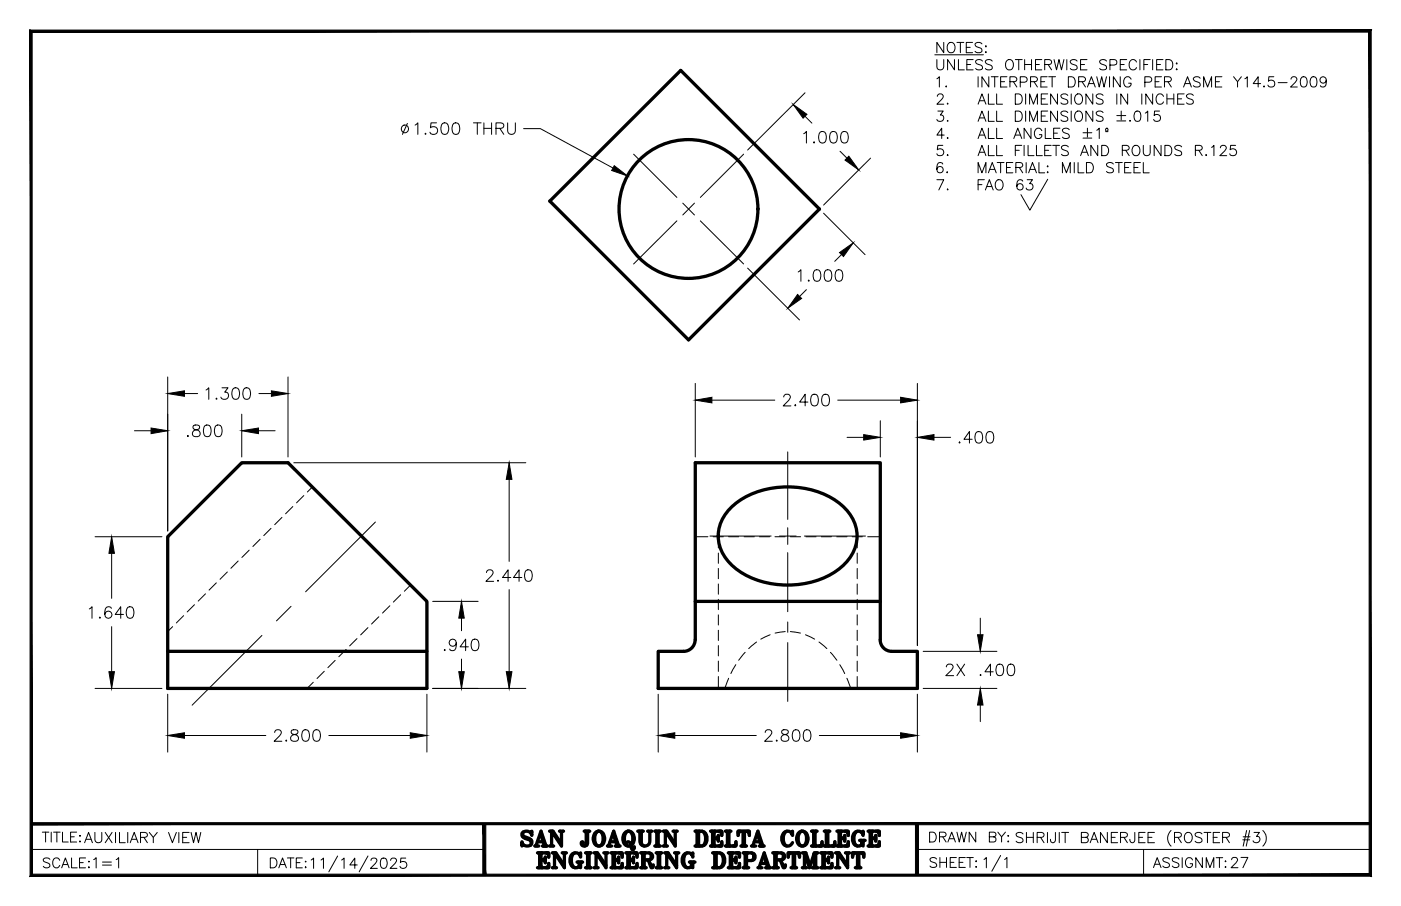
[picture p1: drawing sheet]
<svg xmlns="http://www.w3.org/2000/svg" width="432mm" height="279mm" viewBox="0 0 432 279" stroke-linecap="round" stroke-linejoin="round" font-family="sans-serif">
<!-- layer: visible -->
<g fill="none" stroke="#000" stroke-width="1">
<path d="M169.5 62l40.3-40.3 42.8 42.8-40.4 40.3zM214.3 142.7h57v54.6a3.5 3.5 0 0 0 3.5 3.6h7.9v11.4h-79.8v-11.4h7.8a3.6 3.6 0 0 0 3.5-3.6zM225.7 156.1a27.3 27.3 0 0 1 26.7-4.3 17 17 0 0 1 11.4 10.6 12.3 12.3 0 0 1-5.2 13.1 27.8 27.8 0 0 1-31.6 0 11.9 11.9 0 0 1-3.3-17zM51.7 165.5l22.8-22.8h14.3l42.8 42.8v26.8h-79.9zM214.3 185.5h57M51.7 200.9h79.9"/>
<circle cx="212.2" cy="64.5" r="21.4"/>
</g>
<!-- layer: HIDDEN -->
<g fill="none" stroke="#000" stroke-width=".31">
<path d="M86.9 159.6l-2.2 2.2M90.3 156.2l-2.3 2.3M93.6 152.8l-2.2 2.3M96.3 150.2l-1.6 1.5M66.7 179.7l-2.3 2.3M70.1 176.4l-2.3 2.2M73.4 173l-2.2 2.3M76.8 169.7l-2.3 2.2M80.2 166.3l-2.3 2.2M83.5 162.9l-2.2 2.3M214.3 165.5h3.9M219.8 165.5h3.2"/>
<path d="M221.4 165.3v3.7M221.4 170.6v3.1M221.4 175.3v3.2M224.5 165.5h3.2M229.3 165.5h3.2M234.1 165.5h3.1M238.8 165.5h3.2M243.6 165.5h3.2M248.4 165.5h3.1M253.1 165.5h3.2M257.9 165.5h3.2M262.6 165.5h3.2"/>
<path d="M264.2 165.3v3.7M264.2 170.6v3.1M264.2 175.3v3.2M267.4 165.5h3.9M53.2 193.3l-1.5 1.4M56.6 189.9l-2.2 2.2M59.9 186.5l-2.2 2.2M63.3 183.1l-2.2 2.3M110 196.9l-2.2 2.3M113.4 193.5l-2.2 2.3M116.8 190.2l-2.3 2.2M120.1 186.8l-2.2 2.3"/>
<path d="M123.5 183.4l-2.3 2.3M126.5 180.4l-1.9 1.9M221.4 180.1v3.2M221.4 184.8v3.2M221.4 189.6v3.1M221.4 194.4v3.1M221.4 199.1v3.2M233.2 198l-2.4 2M237.4 195.7l-2.9 1.4M242 194.8l-3.1 .4M243.6 194.8l3.1 .4M248.2 195.7l2.9 1.4"/>
<path d="M252.4 198l2.4 2M264.2 180.1v3.2M264.2 184.8v3.2M264.2 189.6v3.1M264.2 194.4v3.1M264.2 199.1v3.2M96.6 210.4l-1.9 1.9M99.9 207l-2.2 2.3M103.3 203.7l-2.3 2.2M106.7 200.3l-2.3 2.2M221.4 203.9v3.2M221.4 208.6v3.7"/>
<path d="M224.6 209.2l-1.2 3.1M226.8 205l-1.5 2.7M229.7 201.2l-2 2.4M255.9 201.2l2 2.4M258.8 205l1.6 2.7M261 209.2l1.2 3.1M264.2 203.9v3.2M264.2 208.6v3.7"/>
</g>
<!-- layer: centerline -->
<path d="M115.7 161l-21.5 21.5M242.8 170.4v18.2M80.7 196l-21.5 21.5M89.7 187l-4.5 4.5M242.8 191.8v3.2M242.8 198.2v18.1" fill="none" stroke="#000" stroke-width=".31"/>
<!-- layer: centermark -->
<path d="M195.3 47.5l13.3 13.4M229.2 47.5l-13.3 13.4M208.6 68.1l-13.3 13.3M210.4 62.7l3.6 3.6M214 62.7l-3.6 3.6M215.9 68.1l13.3 13.3M242.8 139.4v20.8M218.8 165.3h18.9M240.2 165.3h5.2M242.8 162.7v5.2M247.9 165.3h18.8" fill="none" stroke="#000" stroke-width=".31"/>
<!-- layer: dims -->
<g fill="none" stroke="#000" stroke-width=".31">
<path d="M125.6 38.1l-1.6 3.3M127.9 38.6l.9-.7v3.5M134.5 37.9h-1.7l-.1 1.5a1.26 1.26 0 0 1 1.9 0 1.26 1.26 0 0 1-.3 1.9 1.26 1.26 0 0 1-1.8-.5M136.4 38.1a1.15 1.15 0 0 1 1.7 .5 1.79 1.79 0 0 1-1.2 2.8 1.63 1.63 0 0 1-1-2zM139.8 38.1a1.15 1.15 0 0 1 1.7 .5 2.94 2.94 0 0 1-.3 2.7 1.15 1.15 0 0 1-1.7-.5 2.94 2.94 0 0 1 .3-2.7zM145.9 37.9h2.4M147.1 37.9v3.5M149.1 37.9v3.5M149.1 39.6h2.4M151.5 37.9v3.5M152.9 39.6l2-.2a.82 .82 0 0 0 0-1.3l-2-.2v3.5M154.1 39.6l1.2 1.8"/>
<path d="M156.5 37.9v2.5a1.2 1.2 0 0 0 1.1 1.1 1.2 1.2 0 0 0 1.2-1.1v-2.5M161.4 39.7h5.1l22.4 12.1M248.1 28.6l-17.7 17.7M248.1 35.9l2.1 2.1M131.1 41.1l.2 .2-.2 .1-.1-.1zM258.9 46.7l2.1 2.1M268.3 48.8l-14.5 14.4M253.8 65.7l12.8 12.8M259.3 78.5l-2 2.1M230.4 82.7l16 16M248.5 89.3l-2.1 2.1M51.7 116.2v47.5"/>
<path d="M88.8 116.2v24.7M214.3 118.2v22.7M282.7 118.2v80.9M41.4 132.8h5.2M56.9 121.4h4M74.5 127.7v13.2M79.7 132.8h5.1M79.8 121.4h3.9M219.4 123.4h19.4M258.2 123.4h19.4M261.1 134.9h5.1M271.3 129.8v11.1"/>
<path d="M287.9 134.9h5.1M90.6 142.7h71.5M156.9 147.8v25.3M29.3 165.5h20.6M34.4 170.6v13.9M34.4 193.3v13.8M133.4 185.5h14M142.2 190.6v3.9M156.9 181.8v25.3M302.1 190.6v5.1M29.3 212.3h20.6M51.7 214.1v17.8"/>
<path d="M131.6 214.1v17.8M133.4 212.3h28.7M142.2 203.2v3.9M202.9 214.1v17.8M282.7 214.1v17.8M284.5 212.3h22.8M284.5 200.9h22.8M302.1 217.4v5.1M56.9 226.8h25M101.3 226.8h25.1M208 226.8h25.1M252.5 226.8h25.1"/>
<circle cx="124.8" cy="39.7" r="1.17"/>
</g>
<g fill="#000" stroke="#000" stroke-width=".31">
<path d="M244.5 32.2l4.2 3.1-1.2 1.1zM189.3 51.1l4.1 3.2-4.9-1.7zM260.4 49.4l1.2-1.2 3.1 4.2zM258.7 77.9l4.3-3-3 4.2zM245.8 90.8l1.3 1.2-4.3 3zM46.6 132l5.1 .8-5.1 .9zM51.7 121.4l5.2-.9v1.7zM74.5 132.8l5.2-.8v1.7zM83.7 120.5l5.1 .9-5.1 .8zM214.3 123.4l5.1-.9v1.7zM266.2 134l5.1 .9-5.1 .8zM277.6 122.5l5.1 .9-5.1 .8z"/>
<path d="M282.7 134.9l5.2-.9v1.7zM156.9 142.7l.9 5.1h-1.8zM34.4 165.5l.9 5.1h-1.7zM142.2 185.5l.9 5.1h-1.7zM301.3 195.7h1.7l-.9 5.2zM33.6 207.1h1.7l-.9 5.2zM141.4 207.1h1.7l-.9 5.2zM156 207.1h1.8l-.9 5.2zM302.1 212.3l.9 5.1h-1.7zM51.7 226.8l5.2-.8v1.7zM126.4 226l5.2 .8-5.2 .9zM202.9 226.8l5.1-.8v1.7z"/>
<path d="M277.6 226l5.1 .8-5.1 .9z"/>
</g>
<!-- layer: BORDER -->
<g fill="#000" stroke="#000" stroke-width=".31">
<path d="M9.6 253.7v.6l412.7-.6zM9.6 254.3l412.7-.6v.6z"/>
<path d="M148.8 254l.9 15.9v-15.9zM148.8 254l.9 15.9h-.9z"/>
<path d="M9.3 9.3v260.9l.6-.6zM9.3 9.3l.6 .6v259.7zM9.3 9.3l.6 .6 412.7-.6zM9.9 9.9l412.7-.6-.6 .6zM422.6 9.3l-.6 .6 .6 260.3zM422 9.9l.6 260.3-.6-.6zM9.3 270.2h413.3l-.6-.6zM9.3 270.2l.6-.6h412.1z"/>
<path d="M282.2 254v15.9h.9zM282.2 254h.9v15.9z"/>
</g>
<!-- layer: THIN -->
<path d="M9.6 262h139.7M79.4 262v7.9M282.6 262h139.7" fill="none" stroke="#000" stroke-width=".31"/>
<!-- layer: TEXT -->
<g fill="none" stroke="#000" stroke-width=".31">
<path d="M288.1 16.9h15M288.8 18.4v2.3a1.07 1.07 0 0 0 1 .9 1.07 1.07 0 0 0 1.1-.9v-2.3M290.9 13.1v3.2l-2.1-3.2v3.2M292.2 13.5a1.17 1.17 0 0 1 1.4-.4 1.17 1.17 0 0 1 .7 1.2 1.39 1.39 0 0 1-.3 1.5 1.39 1.39 0 0 1-1.5 .3 2.01 2.01 0 0 1-.3-2.6zM294.2 18.4v3.1l-2.1-3.1v3.1M294.9 13.1h2.2M295.4 18.4v3.1h1.8M296 13.1v3.2M297.8 14.6h1.2M298 19.9h1.2M299.8 13.1h-2v3.2h2M299.9 18.4h-1.9v3.1h1.9"/>
<path d="M302.6 13.5a1.19 1.19 0 0 0-1.1-.5 1.19 1.19 0 0 0-1 .8l.3 .5 1.2 .5a.82 .82 0 0 1 .6 1 1.46 1.46 0 0 1-2.1 0M302.8 18.8a1.19 1.19 0 0 0-1.1-.5 1.19 1.19 0 0 0-1 .8l.3 .5 1.2 .5a.79 .79 0 0 1 .3 1.3 1.57 1.57 0 0 1-1.8-.3M303.7 14.3l.2-.2 .1 .2-.1 .2zM303.7 16.1l.2-.1 .1 .1zM305.8 18.8a1.19 1.19 0 0 0-1.1-.5 1.19 1.19 0 0 0-1 .8l.3 .5 1.2 .5a.82 .82 0 0 1 .6 1 1.46 1.46 0 0 1-2.1 0M310.2 18.8a1.17 1.17 0 0 1 1.4-.4 1.17 1.17 0 0 1 .7 1.2 1.39 1.39 0 0 1-.3 1.5 1.39 1.39 0 0 1-1.5 .3 2.01 2.01 0 0 1-.3-2.6zM312.9 18.4h2.1M314 18.4v3.1M315.8 19.9h2.1M315.8 18.4v3.1M317.9 18.4v3.1M319.2 19.9h1.1"/>
<path d="M321.1 18.4h-1.9v3.1h1.9M322 19.9h1.4l.4-.1 .3-.5a.79 .79 0 0 0-.7-.9h-1.4v3.1M323 19.9l1.1 1.6M324.9 18.4l.7 3.1 .8-3.1 .8 3.1 .7-3.1M328.8 18.4v3.1M332 18.8a1.19 1.19 0 0 0-1.2-.5 1.19 1.19 0 0 0-.9 .8l.3 .5 1.2 .5a.82 .82 0 0 1 .6 1 1.46 1.46 0 0 1-2.1 0M333 19.9h1.3M335 18.4h-2v3.1h2M341 18.8a1.19 1.19 0 0 0-1.1-.5 1.19 1.19 0 0 0-1 .8l.3 .5 1.2 .5a.82 .82 0 0 1 .6 1 1.46 1.46 0 0 1-2.1 0M345.3 19.9h1.2M347.3 18.4h-2v3.1h2M350.3 19.1a1.15 1.15 0 0 0-1.4-.7 1.15 1.15 0 0 0-.9 1.2 1.38 1.38 0 0 0 .3 1.5 1.38 1.38 0 0 0 1.5 .3l.5-.6"/>
<path d="M351.3 18.4v3.1M352.6 19.9h1.1M354.5 18.4h-1.9v3.1M355.3 18.4v3.1M356.5 19.9h1.2M358.4 18.4h-1.9v3.1h1.9M359.3 18.4h1.1a1.7 1.7 0 0 1 1.1 1.6 1.7 1.7 0 0 1-1.1 1.5h-1.1zM362.7 19.4l.1 .2-.1 .2-.2-.2zM288.8 24.3l.7-.6v3.1M288.9 29.7l.6-.7h.6l.5 .3a1.01 1.01 0 0 1-.4 1.3l-1.4 1.5h2.1M289.1 34.2h1.6l-.9 1.3a1.01 1.01 0 0 1 1.1 1.1 1.01 1.01 0 0 1-1.4 .8l-.4-.1-.3-.5M291.5 26.7l.1-.2 .2 .2z"/>
<path d="M292.1 31.8l.1 .2-.1 .1zM292.1 37.1l.1 .2-.1 .1zM301.5 32.1l1.1-3.1 1.3 3.1M301.5 37.4l1.1-3.2 1.3 3.2M301.5 23.7v3.1M301.9 31.1h1.5M301.9 36.4h1.5M304.6 29v3.1h1.9M304.6 34.2v3.2h1.9M304.6 39.5v3.2h1.9M304.8 23.7v3.1l-2.2-3.1v3.1M305.5 23.7h2.1"/>
<path d="M306.6 23.7v3.1M307.2 29v3.1h1.8M307.2 34.2v3.2h1.8M307.2 39.5v3.2h1.8M308.4 25.2h1.2M310.3 23.7h-1.9v3.1h1.9M311.3 25.2l1.8-.1a.76 .76 0 0 0 0-1.3l-1.8-.1v3.1M312.3 25.2l1.1 1.6M312.9 29h1.1a1.7 1.7 0 0 1 1.1 1.5 1.7 1.7 0 0 1-1.1 1.6h-1.1zM312.9 34.2h1.1a1.7 1.7 0 0 1 1.1 1.6 1.7 1.7 0 0 1-1.1 1.6h-1.1zM314.5 25.4h1.3a.85 .85 0 0 0 .8-.9 .85 .85 0 0 0-.8-.8h-1.3v3.1M316.1 29v3.1"/>
<path d="M316.1 34.2v3.2M317.3 32.1v-3.1l1.2 3.1 1.2-3.1v3.1M317.3 37.4v-3.2l1.2 3.2 1.2-3.2v3.2M317.6 25.2l1.8-.1a.76 .76 0 0 0 0-1.3l-1.8-.1v3.1M317.8 39.5v3.2l-2.2-3.2v3.2M318.7 25.2l1 1.6M320.8 25.2h1.2M320.9 30.5h1.3M320.9 35.8h1.3M322.2 39.5v3.2h1.8M322.7 23.7h-1.9v3.1h1.9M322.9 29h-2v3.1h2"/>
<path d="M322.9 34.2h-2v3.2h2M323.2 23.7h2.1M324.3 23.7v3.1M325.9 29v3.1l-2.1-3.1v3.1M325.9 34.2v3.2l-2.1-3.2v3.2M326.7 39.5h-2v3.2h2M329.1 29.4a1.19 1.19 0 0 0-1.2-.5 1.19 1.19 0 0 0-.9 .8l.3 .5 1.2 .4a.82 .82 0 0 1 .6 1.1 1.46 1.46 0 0 1-2.1 0M329.1 34.7a1.19 1.19 0 0 0-1.2-.5 1.19 1.19 0 0 0-.9 .8l.3 .5 1.2 .4a.82 .82 0 0 1 .6 1.1 1.46 1.46 0 0 1-2.1 0M329.3 23.7h1a1.7 1.7 0 0 1 1.1 1.6 1.7 1.7 0 0 1-1.1 1.5h-1zM330.2 29v3.1M330.2 34.2v3.2M331.5 29.4a1.17 1.17 0 0 1 1.4-.4 1.17 1.17 0 0 1 .7 1.2 1.38 1.38 0 0 1-.2 1.5 1.38 1.38 0 0 1-1.5 .3 1.95 1.95 0 0 1-.4-2.6z"/>
<path d="M331.5 34.7a1.17 1.17 0 0 1 1.4-.4 1.17 1.17 0 0 1 .7 1.2 1.38 1.38 0 0 1-.2 1.5 1.38 1.38 0 0 1-1.5 .3 1.95 1.95 0 0 1-.4-2.6zM332.4 25.2l1.9-.1a.76 .76 0 0 0 0-1.3l-1.9-.1v3.1M333.5 25.2l1.1 1.6M335.2 26.8l1.2-3.1 1.2 3.1M335.2 39.5v2.8M335.6 25.8h1.5M336.8 29v3.1l-2.1-3.1v3.1M336.8 34.2v3.2l-2.1-3.2v3.2M338 23.7l.8 3.1 .8-3.1 .7 3.1 .7-3.1M340 29.4a1.19 1.19 0 0 0-1.2-.5 1.19 1.19 0 0 0-.9 .8l.3 .5 1.2 .4a.82 .82 0 0 1 .6 1.1 1.46 1.46 0 0 1-2.1 0M340 34.7a1.19 1.19 0 0 0-1.2-.5 1.19 1.19 0 0 0-.9 .8l.3 .5 1.2 .4a.82 .82 0 0 1 .6 1.1 1.46 1.46 0 0 1-2.1 0M342 23.7v3.1"/>
<path d="M342.1 20.1l1.8-.2a.86 .86 0 0 0 .3-.9 .86 .86 0 0 0-.7-.6h-1.4v3.1M344.2 29v3.1M344.2 35.6h2.8M344.2 37.3h2.8M345.3 23.7v3.1l-2.1-3.1v3.1M345.6 34.2v2.8M347.6 29v3.1l-2.2-3.1v3.1M348.1 37.3l.2-.2 .1 .2zM348.6 24.4a1.18 1.18 0 0 0-1.3-.7 1.18 1.18 0 0 0-1 1.2 1.39 1.39 0 0 0 .3 1.5 1.39 1.39 0 0 0 1.5 .3l.5-.6v-.4h-.7M350 34.4a1.01 1.01 0 0 1 1.5 .5 2.86 2.86 0 0 1-.3 2.4 1.08 1.08 0 0 1-1.5-.5 2.52 2.52 0 0 1 .3-2.4zM351.9 29v3.1M352.8 25.4h1.4a.85 .85 0 0 0 .8-.9 .85 .85 0 0 0-.8-.8h-1.4v3.1"/>
<path d="M353 34.9l.7-.7v3.2M355.3 29v3.1l-2.2-3.1v3.1M356 25.2h1.2M357.4 34.2h-1.5l-.2 1.4a1.11 1.11 0 0 1 1.7 0 1.11 1.11 0 0 1-.2 1.7 1.11 1.11 0 0 1-1.6-.5M358 23.7h-2v3.1h2M358.6 29.7a1.18 1.18 0 0 0-1.3-.8 1.18 1.18 0 0 0-1 1.3 1.39 1.39 0 0 0 .3 1.5 1.39 1.39 0 0 0 1.5 .3l.5-.6M358.9 25.2l1.8-.1a.76 .76 0 0 0 0-1.3l-1.8-.1v3.1M359.7 30.5h2.1M359.7 29v3.1M360 25.2l1 1.6M361.8 29v3.1M362.7 21.3l.1 .1-.1 .1-.2-.1z"/>
<path d="M363 30.5h1.2M364.8 26.8l1.2-3.1 1.2 3.1M365 29h-2v3.1h2M365.3 25.8h1.4M367.8 29.4a1.19 1.19 0 0 0-1.2-.5 1.19 1.19 0 0 0-.9 .8 1.98 1.98 0 0 0 1.8 1.1 .76 .76 0 0 1 0 1.2 1.57 1.57 0 0 1-1.8-.3M369.9 24.1a1.19 1.19 0 0 0-1.1-.5 1.19 1.19 0 0 0-1 .8 1.98 1.98 0 0 0 1.8 1.1 .76 .76 0 0 1 0 1.2 1.57 1.57 0 0 1-1.8-.3M371 26.8v-3.1l1.2 3.1 1.2-3.1v3.1M374.6 25.2h1.2M376.6 23.7h-2v3.1h2M380.2 23.7l1.2 1.5v1.6M382.6 23.7l-1.2 1.5M383.7 24.3l.7-.6v3.1"/>
<path d="M388.5 25.8h-2.3l1.6-2.1v3.1M389.6 26.5v.3l-.2-.1zM392.6 23.7h-1.5l-.2 1.4a1.11 1.11 0 0 1 1.7 0 1.11 1.11 0 0 1-.2 1.6 1.11 1.11 0 0 1-1.6-.5M394 25.5h2.7M397.9 24.4l.6-.7 .9 .1a.71 .71 0 0 1 .1 1.1l-1.7 1.9h2M401.2 23.8a.97 .97 0 0 1 1.5 .5 1.58 1.58 0 0 1-1 2.5 1.38 1.38 0 0 1-.9-1.7zM404.2 23.8a1.01 1.01 0 0 1 1.6 .5 2.86 2.86 0 0 1-.3 2.4 1.08 1.08 0 0 1-1.6-.5 2.52 2.52 0 0 1 .3-2.4zM408.8 24.7a.98 .98 0 0 1-1.4 .8 .98 .98 0 0 1-.3-1.5 .98 .98 0 0 1 1.5 .1 2.96 2.96 0 0 1-.3 2.6 1 1 0 0 1-1.3-.3M288.8 55.4h2.1l-1.6 3.2M290.6 44.8h-1.5l-.2 1.4a1.13 1.13 0 0 1 1.7-.1 1.13 1.13 0 0 1-.2 1.7 1.13 1.13 0 0 1-1.6-.4M290.6 50.6a.95 .95 0 0 0-1.4-.3 2.59 2.59 0 0 0 0 2.9 .98 .98 0 0 0 1.4-.4 .98 .98 0 0 0-.6-1.4 .98 .98 0 0 0-1.2 .8M291 41.7h-2.2l1.4-2.2v3.2"/>
<path d="M291.8 53.2l.1-.2 .2 .2zM292.1 42.4l.1 .2-.1 .1zM292.1 47.7l.1 .2-.1 .1zM292.1 58.3l.1 .2-.1 .1zM301.5 42.7l1.1-3.2 1.3 3.2M301.5 48l1.1-3.2 1.3 3.2M301.5 53.3v-3.2l1.1 3.2 1.3-3.2v3.2M301.5 56.9h1.1M301.9 41.7h1.5M301.9 46.9h1.5M303.4 55.4h-1.9v3.2M303.7 58.6l1.2-3.2 1.2 3.2"/>
<path d="M304.2 57.5h1.5M304.6 44.8v3.2h1.9M304.6 53.3l1.2-3.2 1.2 3.2M305.1 52.2h1.5M307 55.9a1.17 1.17 0 0 1 1.4-.4 1.17 1.17 0 0 1 .8 1.1v.8a1.21 1.21 0 0 1-1.2 1.2 1.21 1.21 0 0 1-1.3-1.2zM307.2 44.8v3.2h1.8M307.3 50.1h2.2M308.4 50.1v3.2M310.2 51.6h1.2M312.2 50.1h-2v3.2h2M312.5 42.7l1.2-3.2 1.2 3.2M312.9 41.7h1.6"/>
<path d="M312.9 46.4h1.3M313.1 51.6l1.8-.1a.71 .71 0 0 0 0-1.2l-1.8-.2v3.2M314.2 51.6l1 1.7M314.9 44.8h-2v3.2M315.2 55.9a.91 .91 0 0 0-1.3-.3 2.4 2.4 0 0 0 0 2.9 .98 .98 0 0 0 1.4-.5 .98 .98 0 0 0-.7-1.3 .98 .98 0 0 0-1.2 .8M315.6 44.8v3.2M316.3 50.1v3.2M316.6 55.4h1.6l-.9 1.2a1.01 1.01 0 0 1 1.1 1.2 1.01 1.01 0 0 1-1.4 .8l-.4-.1-.3-.5M316.9 44.8v3.2h1.8M317 53.3l1.2-3.2 1.2 3.2M317.5 52.2h1.5M319.4 44.8v3.2h1.9"/>
<path d="M320.2 50.1v3.2h1.8M321.1 40.3a1.18 1.18 0 0 0-1.3-.8 1.18 1.18 0 0 0-1 1.3 1.41 1.41 0 0 0 .3 1.5 1.41 1.41 0 0 0 1.5 .3l.5-.6v-.5h-.8M322 46.4h1.2M322.7 51.4l.2-.2 .1 .2zM322.7 53.2l.2-.2 .1 .2zM324 44.8h-2v3.2h2M324.4 44.8h2.2M324.7 41.1h1.2M325.5 44.8v3.2M327.4 53.3v-3.2l1.3 3.2 1.2-3.2v3.2M329.3 45.3a1.19 1.19 0 0 0-1.2-.5 1.19 1.19 0 0 0-.9 .8l.2 .5 1.3 .4a.79 .79 0 0 1 .3 1.4 1.57 1.57 0 0 1-1.8-.3M329.6 40a1.19 1.19 0 0 0-1.2-.5 1.19 1.19 0 0 0-1 .8l.3 .5 1.3 .4a.79 .79 0 0 1 .3 1.4 1.57 1.57 0 0 1-1.9-.3"/>
<path d="M331.1 50.1v3.2M332.3 50.1v3.2h1.8M333 48l1.3-3.2 1.1 3.2M333.5 46.9h1.5M333.8 40.9h2.7M333.8 42.6h2.7M334.9 50.1h1a1.7 1.7 0 0 1 1.1 1.6 1.7 1.7 0 0 1-1.1 1.6h-1zM338 40.2l.8-.7v3.2M338.3 44.8v3.2l-2.1-3.2v3.2M339.6 44.8h1a1.7 1.7 0 0 1 1.1 1.6 1.7 1.7 0 0 1-1.1 1.6h-1zM340.7 40.6h.8M343.2 50.6a1.19 1.19 0 0 0-1.2-.5 1.19 1.19 0 0 0-1 .8l.3 .5 1.3 .4a.82 .82 0 0 1 .6 1.1 1.46 1.46 0 0 1-2.2 0"/>
<path d="M343.8 50.1h2.1M344.8 50.1v3.2M345.9 46.4h1.4a.79 .79 0 0 0 .7-.9l-.7-.7h-1.4v3.2M346.6 51.6h1.3M347 46.4l1 1.6M348.6 50.1h-2v3.2h2M349.2 45.3l.3-.3a1.46 1.46 0 0 1 1.7 .5 1.46 1.46 0 0 1 0 1.7 1.17 1.17 0 0 1-1.3 .8 1.17 1.17 0 0 1-1-1.2zM349.5 51.6h1.2M351.5 50.1h-2v3.2h2M352.4 44.8v2.3a1.07 1.07 0 0 0 1 .9 1.07 1.07 0 0 0 1.1-.9v-2.3M352.4 50.1v3.2h1.8M357.8 44.8v3.2l-2.1-3.2v3.2"/>
<path d="M359 44.8h1.1a1.7 1.7 0 0 1 1.1 1.6 1.7 1.7 0 0 1-1.1 1.6h-1.1zM364.2 45.3a1.19 1.19 0 0 0-1.2-.5 1.19 1.19 0 0 0-.9 .8l.3 .5 1.2 .4a.77 .77 0 0 1 .6 .6 .77 .77 0 0 1-.3 .8 1.57 1.57 0 0 1-1.8-.3M368.4 46.4l1.8-.2a.71 .71 0 0 0 0-1.2l-1.8-.2v3.2M369.5 46.4l1 1.6M371.7 47.7l.2 .2-.2 .1zM373.4 45.5l.7-.7v3.2M376.1 45.6l.2-.5a1.02 1.02 0 0 1 1.5 0 .99 .99 0 0 1-.3 1.4l-1.5 1.5h2.1M380.8 44.8h-1.5l-.2 1.4a1.13 1.13 0 0 1 1.7-.1 1.13 1.13 0 0 1-.1 1.7 1.13 1.13 0 0 1-1.7-.4M13 256.6h2.1M14.1 256.6v3.1M15.8 256.6v3.1M16.5 256.6h2"/>
<path d="M17.5 256.6v3.1M19.3 256.6v3.1h1.7M21.8 258.1h1.1M23.6 256.6h-1.8v3.1h1.8M315.3 257.2a1.19 1.19 0 0 0-1.2-.5 1.19 1.19 0 0 0-.9 .8l.3 .4 1.2 .5a.79 .79 0 0 1 .3 1.3 1.42 1.42 0 0 1-1.8-.3M316.4 256.7v3.2M316.4 258.2h2.1M318.5 256.7v3.2M319.7 258.2l1.8-.1 .3-.5-.2-.6-.5-.3h-1.4v3.2M320.7 258.2l1.1 1.7M322.8 256.7v3.2M325.3 256.7v2.4a.86 .86 0 0 1-.9 .8l-.5-.3-.1-.8"/>
<path d="M326.5 256.7v3.2M327.2 256.7h2.2M328.3 256.7v3.2M333.3 258.2l1.8-.1a.72 .72 0 0 0 0-1.2l-1.8-.2v3.2h1.3a.85 .85 0 0 0 .8-.6 .85 .85 0 0 0-.3-.9l-.5-.2M336 259.9l1.2-3.2 1.2 3.2M336.5 258.8h1.4M341.3 256.7v3.2l-2.1-3.2v3.2M342.5 258.2h1.2M344.5 256.7h-2v3.2h2M345.4 258.2l1.8-.1 .3-.5-.2-.6-.5-.3h-1.4v3.2M346.4 258.2l1.1 1.7M349.8 256.7l-.2 2.9a.71 .71 0 0 1-1.2 0l-.2-.8"/>
<path d="M351 258.2h1.2M352.9 256.7h-1.9v3.2h1.9M353.8 258.2h1.2M355.8 256.7h-2v3.2h2M360.9 256.1a3.3 3.3 0 0 0 0 4.8M362 258.2l1.8-.1 .3-.5-.1-.6-.7-.3h-1.3v3.2M363.1 258.2l1 1.7M365.3 257.2a1.17 1.17 0 0 1 1.4-.4 1.17 1.17 0 0 1 .8 1.1v.8a1.21 1.21 0 0 1-1.3 1.2 1.21 1.21 0 0 1-1.2-1.2zM370.5 257.2a1.19 1.19 0 0 0-1.2-.5 1.19 1.19 0 0 0-1 .8l.3 .4 1.3 .5a.76 .76 0 0 1 .6 .5 .76 .76 0 0 1-.3 .8 1.42 1.42 0 0 1-1.9-.3M371.1 256.7h2.1M372.2 256.7v3.2M373.9 258.2h1.3"/>
<path d="M375.9 256.7h-2v3.2h2M376.8 258.2l1.8-.1 .3-.5-.1-.6-.6-.3h-1.4v3.2M377.9 258.2l1 1.7M383 259h2.1M383.2 258.1h2.1M384.2 256.1l-1 4.8M385.1 256.1l-1 4.8M386.5 256.7h1.7l-.9 1.2a1.05 1.05 0 0 1 .9 1.5 1.05 1.05 0 0 1-1.7 .3l-.3-.4M389.2 256.1a3.3 3.3 0 0 1 0 4.8M308.4 263.8l-2.7 4.9M309.6 265l.7-.5v3.1"/>
<circle cx="341.2" cy="40" r=".44"/>
</g>
<!-- layer: dimensons -->
<path d="M322.9 55.3l-5.5 9.5-2.7-4.8" fill="none" stroke="#000" stroke-width=".31"/>
<text font-size="9.7" x="159.8" y="263.2">SAN JOAQUIN DELTA COLLEGE</text>
<text font-size="8.8" x="94.9" y="270.2">11/14/2025</text>
<text font-size="8.4" x="164.7" y="268.8">ENGINEERING DEPARTMENT</text>
<g font-size="7.5">
<text x="246.9" y="45.5">1.000</text>
<text x="62.4" y="124.5">1.300</text>
</g>
<g font-size="7.1">
<text x="245.2" y="87.8">1.000</text>
<text x="240.6" y="126.3">2.400</text>
<text x="56.8" y="135.8">.800</text>
<text x="294.6" y="137.9">.400</text>
<text x="148.9" y="180.6">2.440</text>
<text x="26.5" y="191.9">1.640</text>
<text x="136.2" y="201.8">.940</text>
<text x="290.7" y="209.5">2X .400</text>
<text x="83.6" y="229.7">2.800</text>
<text x="234.9" y="229.7">2.800</text>
</g>
<g font-size="6.6">
<text x="25" y="261.1">AUXILIARY VIEW</text>
<text x="285.8" y="261.1">DRAWN BY:</text>
<text x="12.3" y="268.8">SCALE:</text>
<text x="27.9" y="268.8">1=1</text>
<text x="82.6" y="268.8">DATE:</text>
<text x="285.8" y="268.8">SHEET:</text>
<text x="354.5" y="268.8">ASSIGNMT:</text>
<text x="378.5" y="268.8">27</text>
</g>
</svg>
